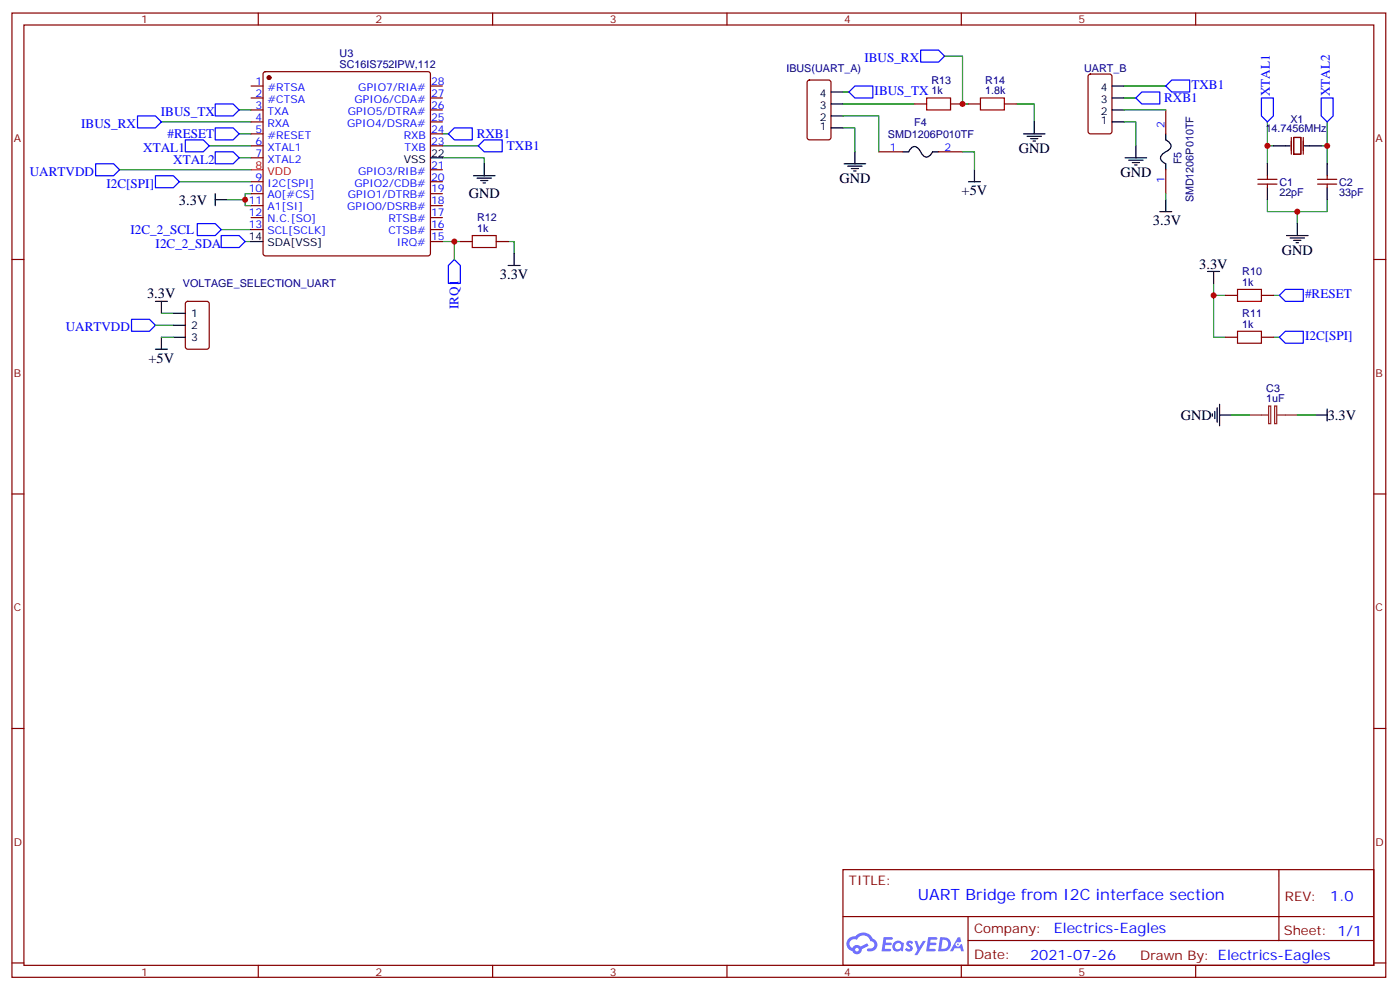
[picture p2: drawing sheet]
<svg xmlns="http://www.w3.org/2000/svg" width="413mm" height="292mm" viewBox="0 0 413 292" stroke-linecap="round" stroke-linejoin="round" font-family="sans-serif">
<g fill="none" stroke="#870000" stroke-width=".35">
<path d="M3.5 3.8h405.4v284.4h-405.4zM7.1 7.4h398.2v277.3h-398.2zM76.2 3.8v3.6M145.3 3.8v3.6M214.5 3.8v3.6M283.6 3.8v3.6M352.8 3.8v3.6M3.5 76.5h3.6M405.3 76.5h3.6M3.5 145.7h3.6M405.3 145.7h3.6M3.5 214.8h3.6"/>
<path d="M405.3 214.8h3.6M248.7 256.4h156.6v28.3h-156.6zM377.3 256.5v20.8M248.7 270.3h156.5M285.6 277.3h119.6M285.6 270.3v14.1M3.5 284h3.6M76.2 284.7v3.5M145.3 284.7v3.5M214.5 284.7v3.5M283.6 284.7v3.5M352.8 284.7v3.5"/>
<path d="M405.3 284h3.6"/>
</g>
<g fill="#5487ff">
<path d="M267.7 277.6a1.22 1.22 0 0 1 1.7 .3l-.4 .6a.47 .47 0 0 0-.3-.5 .47 .47 0 0 0-.5 .2l.1 .3a1.14 1.14 0 0 1 .8 1.7 1.14 1.14 0 0 1-1.9 0l-.2-.2 .5-.5 .7 .4a.29 .29 0 0 0 .3-.3 .29 .29 0 0 0-.2-.3 1.04 1.04 0 0 1-.6-1.7z"/>
<path d="M260.7 276.4h2.4l.3 .1-.2 .5-1.8 .1-.1 .9h1.5l.3 .3-.3 .4h-1.6l-.2 1.1h1.7l.2 .4-.2 .3h-2.6z"/>
<path d="M273.8 276.4h2.4l.3 .1-.1 .5-1.8 .1-.2 .9h1.6l.3 .3-.4 .4h-1.6l-.1 1.1h1.7l.2 .4-.2 .3h-2.6z"/>
<path d="M282.6 276.4h.7l.3 1.2-.6 .3a.69 .69 0 0 0-1 .3 .69 .69 0 0 0 .4 1 .69 .69 0 0 0 .9-.6l.5-.3 .6 2.2h-.8l-.2-.9h-1.8l-.5 .9h-.8z"/>
<path d="M269.8 277.4h.8l.6 1.9 1.1-1.9h.9l-2.6 4.2h-.8l.9-1.5z"/>
<path d="M277.4 276.4l-.6 4.1h1.3a2.11 2.11 0 0 0 2.5-2.1 2.11 2.11 0 0 0-2.5-2zM278.1 277.1a1.39 1.39 0 0 1 1.7 1.4 1.39 1.39 0 0 1-1.8 1.3h-.3z"/>
<path d="M263.7 278a1.54 1.54 0 0 0-.1 2.1 1.54 1.54 0 0 0 2.2 .2l.6 .2 .3-2.3-.2-.2-.4-.1a1.49 1.49 0 0 0-2.4 .1zM264 279a.94 .94 0 0 1 1.8 0 .94 .94 0 0 1-1.8 0z"/>
<path d="M250.4 276.7a2.18 2.18 0 0 0 1.1 3.8 1.44 1.44 0 0 0 1.6 .9 1.44 1.44 0 0 0 1.2-1.5l2-1-.5-.7-1.9 .9a1.47 1.47 0 0 0-2.4 .5 1.39 1.39 0 0 1-.7-2 1.39 1.39 0 0 1 2-.5 2.12 2.12 0 0 1 2.2-1.3 2.12 2.12 0 0 1 1.9 1.7 1.14 1.14 0 0 1 1.1 1.4 1.14 1.14 0 0 1-1.7 .8 .43 .43 0 0 0-.5 .3 .43 .43 0 0 0 .4 .5 1.98 1.98 0 0 0 2.5-1.2 1.98 1.98 0 0 0-1.2-2.5 3.1 3.1 0 0 0-5.3-.7l-.9 .1zM252.3 280a.55 .55 0 0 1 1.1 0 .55 .55 0 0 1-1.1 0z"/>
<circle cx="282.6" cy="278.5" r=".26"/>
</g>
<g fill="none" stroke="#008700" stroke-width=".35">
<path d="M278.7 16.5h5.3v14.2h1.8M47.6 35.9h26.5M70.6 39.5h3.5M70.6 32.4h3.5M130.5 39.5h1.8M248.7 37.7h3.5v7.1M248.7 34.2h10.6v10.6M248.7 27.1h1.8M248.7 30.7h21.2M299.9 30.7h5.3v5.2M331.6 25.4h12.4M331.6 35.9h3.5v7.1"/>
<path d="M331.6 32.4h12.4M331.6 28.9h3.5M373.9 35.9v7.1h1.8M391.6 35.9v7.1h-1.8M35.3 50.1h38.8M52.9 53.6h21.2M61.7 43h12.4M67 58.9h5.3v1.7h1.8M70.6 46.5h3.5M74.1 57.1h-1.8v1.8M130.5 46.5h12.4v1.8M130.5 43h10.6"/>
<path d="M284 44.8h3.5v5.3M344 57.1v1.8M373.9 58.9v3.5h17.7v-3.5M373.9 43v5.3M391.6 43v5.3M65.3 67.7h8.8M72.3 71.2h1.8M130.5 71.2h3.6v5.3M134.1 71.2h1.7M149.9 71.2h1.8v3.6M382.8 62.4v3.5M45.9 95.9h5.3"/>
<path d="M47.6 99.4h3.6M47.6 92.4h3.6M358.1 87.1v12.3h3.5M358.1 83.6v3.5h3.5M375.7 99.4h1.8M375.7 87.1h1.8M363.4 122.4h5.3M382.8 122.4h5.3"/>
</g>
<g fill="none" stroke="#00f" stroke-width=".35">
<path d="M271.6 14.8h5.3l1.8 1.7-1.8 1.8h-5.3zM40.6 34.2h5.3l1.7 1.7-1.7 1.8h-5.3zM63.5 30.7h5.3l1.8 1.7-1.8 1.8h-5.3zM63.5 37.7h5.3l1.8 1.8-1.8 1.7h-5.3zM132.3 39.5l1.8-1.8h5.2v3.5h-5.2zM250.5 27.1l1.7-1.7h5.3v3.5h-5.3zM335.1 28.9l1.8-1.8h5.3v3.6h-5.3zM345.7 23.6h5.3v3.5h-5.3l-1.7-1.7zM372.2 28.9h3.5v5.3l-1.8 1.7-1.7-1.7zM389.8 28.9h3.5v5.3l-1.7 1.7-1.8-1.7zM28.2 48.3h5.3l1.8 1.8-1.8 1.7h-5.3zM45.9 51.8h5.3l1.7 1.8-1.7 1.8h-5.3z"/>
<path d="M54.7 41.2h5.3l1.7 1.8-1.7 1.8h-5.3zM63.5 44.8h5.3l1.8 1.7-1.8 1.8h-5.3zM141.1 43l1.8-1.8h5.3v3.6h-5.3zM58.2 65.9h5.3l1.8 1.8-1.8 1.8h-5.3zM65.3 69.5h5.3l1.7 1.7-1.7 1.8h-5.3zM134.1 76.5l1.7 1.8v5.3h-3.5v-5.3zM38.8 94.2h5.3l1.8 1.7-1.8 1.8h-5.3zM377.5 87.1l1.7-1.8h5.3v3.6h-5.3zM377.5 99.4l1.7-1.7h5.3v3.5h-5.3z"/>
</g>
<g fill="none" stroke="#000" stroke-width=".35">
<path d="M245.2 37.7h3.5M245.2 34.2h3.5M245.2 30.7h3.5M245.2 27.1h3.5M302 39.5h6.3M305.2 35.9v3.6M328.1 35.9h3.5M328.1 32.4h3.5M328.1 28.9h3.5M328.1 25.4h3.5M344 39.5v1.7l.4 .3a1.56 1.56 0 0 1 .5 2.7l-1.3 .8a1.56 1.56 0 0 0-.6 2.7l1 .6v1.8M63.5 58.9h3.5"/>
<path d="M63.5 57.1v3.5M127 46.5h3.5M139.7 51.8h6.3M140.8 52.5h4.2M141.8 53.2h2.1M142.5 53.9h.7M142.9 48.3v3.5M249.1 48.3h6.3M250.1 49h4.3M251.2 49.7h2.1M251.9 50.4h.7M252.2 44.8v3.5"/>
<path d="M266.3 44.8h1.8l.6-1a1.56 1.56 0 0 1 2.7 .6l.2 .3a2.13 2.13 0 0 0 2.2 1.5l1.4-1.4h1.7M285.8 53.6h3.5M287.5 50.1v3.5M303 40.2h4.3M304.1 40.9h2.1M304.8 41.6h.7M332 46.5h6.3M333 47.2h4.3M334.1 47.9h2.1M334.8 48.6h.7M335.1 43v3.5M344 58.9v3.5"/>
<path d="M373.9 48.3v3.5M373.9 55.4v3.5M375.7 43h4.9M384.9 43h4.9M391.6 48.3v3.5M391.6 55.4v3.5M74.1 71.2h3.5M149.9 78.3h3.6M151.7 74.8v3.5M342.2 62.4h3.5M379.6 69.5h6.3M380.6 70.2h4.3"/>
<path d="M381.7 70.9h2.1M382.4 71.6h.7M382.8 65.9v3.6M45.9 88.9h3.5M47.6 88.9v3.5M47.6 99.4v3.6M51.2 99.4h3.5M51.2 92.4h3.5M51.2 95.9h3.5M356.3 80h3.5M358.1 80v3.6M45.9 103h3.5"/>
<path d="M359.8 119.2v6.4M357.7 122v.7M358.4 121.3v2.1M359.1 120.3v4.2M359.8 122.4h3.6M388.1 122.4h3.5M391.6 120.6v3.5"/>
</g>
<path d="M273.4 28.9h7.1v3.5h-7.1zM289.3 28.9h7v3.5h-7zM139.3 69.5h7.1v3.5h-7.1zM365.1 97.7h7.1v3.5h-7.1zM365.1 85.3h7.1v3.6h-7.1z" fill="none" stroke="#a10000" stroke-width=".35"/>
<g fill="none" stroke="#870000" stroke-width=".35">
<path d="M74.1 25.4h3.5M74.1 28.9h3.5M74.1 32.4h3.5M74.1 35.9h3.5M74.1 39.5h3.5M77.8 21.3l.5-.2h48l.5 .2 .2 .5v53l-.2 .5-.5 .2h-48l-.5-.3-.2-.4v-53zM127 25.4h3.5M127 28.9h3.5M127 32.4h3.5M127 35.9h3.5M127 39.5h3.5M238.4 23.8l.4-.2h5.7l.6 .4 .1 16.5-.5 .7h-5.9l-.6-.4-.1-16.5z"/>
<path d="M269.9 30.7h3.5M280.5 30.7h3.5M285.8 30.7h3.5M296.3 30.7h3.6M321.3 22l.4-.2h5.7l.6 .5 .1 16.5-.5 .6-5.9 .1-.6-.5-.1-16.5zM344 32.4v7.1M74.1 43h3.5M74.1 46.5h3.5M74.1 53.6h3.5M74.1 57.1h3.5M127 43h3.5M127 53.6h3.5"/>
<path d="M127 57.1h3.5M127 50.1h3.5M259.3 44.8h7M276.9 44.8h7.1M344 50.1v7M371.1 54.3h5.7M371.1 52.9h5.7M373.9 51.8v1.1M373.9 54.3v1.1M381 40.5v5M381.7 40.5h2.1v5h-2.1zM384.5 40.5v5"/>
<path d="M388.8 54.3h5.6M388.8 52.9h5.6M391.6 51.8v1.1M391.6 54.3v1.1M74.1 60.6h3.5M74.1 64.2h3.5M74.1 67.7h3.5M127 71.2h3.5M127 60.6h3.5M127 64.2h3.5M127 67.7h3.5M135.8 71.2h3.5"/>
<path d="M146.4 71.2h3.5M54.9 89.1l.5-.2h5.6l.7 .4v13l-.4 .6-5.9 .1-.7-.5v-12.9zM361.6 99.4h3.5M361.6 87.1h3.5M372.2 99.4h3.5M372.2 87.1h3.5"/>
</g>
<circle cx="79.4" cy="22.9" r=".53" fill="#870000" stroke="#870000" stroke-width=".35"/>
<path d="M74.1 50.1h3.5" fill="none" stroke="#f00" stroke-width=".35"/>
<path d="M374.3 119.7h.6v5.2h-.6zM376.1 119.7h.6v5.2h-.6zM368.7 122.4h5.6M376.8 122.4h6" fill="none" stroke="#8c2424" stroke-width=".35"/>
<g fill="#c00">
<circle cx="134.1" cy="71.2" r=".88"/>
<circle cx="284" cy="30.7" r=".88"/>
<circle cx="382.8" cy="62.4" r=".88"/>
<circle cx="391.6" cy="43" r=".88"/>
<circle cx="373.9" cy="43" r=".88"/>
<circle cx="358.1" cy="87.1" r=".88"/>
<circle cx="72.3" cy="58.9" r=".88"/>
</g>
<text font-size="4.6" fill="#00f" x="270.8" y="265.5">UART Bridge from I2C interface section</text>
<g font-size="4.2">
<text x="300.6" y="45.1">GND</text>
<text x="247.6" y="53.9">GND</text>
<text x="330.6" y="52.2">GND</text>
<text x="138.3" y="58.5">GND</text>
<text x="283.7" y="57.6">+5V</text>
<text x="52.8" y="60.3">3.3V</text>
<text x="340.2" y="66.4">3.3V</text>
<text x="378.2" y="75.1">GND</text>
<text x="147.5" y="82.3">3.3V</text>
<text x="353.8" y="79.3">3.3V</text>
<text x="43.4" y="87.8">3.3V</text>
<text x="43.8" y="106.9">+5V</text>
<text x="348.4" y="123.8">GND</text>
<text x="391.8" y="123.8">3.3V</text>
</g>
<g font-size="4.2" fill="#00f">
<text x="392.5" y="265.7">1.0</text>
<text x="310.9" y="275.3">Electrics-Eagles</text>
<text x="304" y="283.1">2021-07-26</text>
</g>
<g font-size="3.9" fill="#00f">
<text x="255" y="18.3">IBUS_RX</text>
<text x="258.1" y="27.9">IBUS_TX</text>
<text x="351.5" y="26.2">TXB1</text>
<text x="374.7" y="28.4" transform="rotate(-90 374.7 28.4)">XTAL1</text>
<text x="392.3" y="28.4" transform="rotate(-90 392.3 28.4)">XTAL2</text>
<text x="47.5" y="34.3">IBUS_TX</text>
<text x="343.5" y="30.2">RXB1</text>
<text x="24" y="37.7">IBUS_RX</text>
<text x="49.4" y="40.7">#RESET</text>
<text x="140.6" y="40.8">RXB1</text>
<text x="42.3" y="44.8">XTAL1</text>
<text x="149.6" y="44.3">TXB1</text>
<text x="8.8" y="51.8">UARTVDD</text>
<text x="51.1" y="48.3">XTAL2</text>
<text x="31.4" y="55.4">I2C[SPI]</text>
<text x="38.5" y="68.9">I2C_2_SCL</text>
<text x="45.9" y="73">I2C_2_SDA</text>
<text x="385.1" y="87.8">#RESET</text>
<text x="135.3" y="91.1" transform="rotate(-90 135.3 91.1)">IRQ1</text>
<text x="19.4" y="97.7">UARTVDD</text>
<text x="385.1" y="100.2">I2C[SPI]</text>
</g>
<g font-size="3.9" fill="#800">
<text x="250.5" y="261">TITLE:</text>
<text x="379.1" y="265.7">REV:</text>
<text x="287.4" y="275.2">Company:</text>
<text x="378.7" y="275.8">Sheet: 1/1</text>
<text x="287.4" y="282.9">Date:</text>
<text x="336.4" y="283">Drawn By: Electrics-Eagles</text>
</g>
<g font-size="3.2" fill="#800">
<text x="41.6" y="6.8">1</text>
<text x="110.8" y="6.8">2</text>
<text x="179.9" y="6.8">3</text>
<text x="249.1" y="6.8">4</text>
<text x="318.2" y="6.8">5</text>
<text x="4.1" y="41.9">A</text>
<text x="405.9" y="41.9">A</text>
<text x="4.1" y="111.1">B</text>
<text x="405.9" y="111.1">B</text>
<text x="4.1" y="180.2">C</text>
<text x="405.9" y="180.2">C</text>
<text x="4.1" y="249.4">D</text>
<text x="405.9" y="249.4">D</text>
<text x="41.6" y="287.7">1</text>
<text x="110.8" y="287.7">2</text>
<text x="179.9" y="287.7">3</text>
<text x="249.1" y="287.7">4</text>
<text x="318.2" y="287.7">5</text>
</g>
<g font-size="3.2" fill="#000080">
<text x="100.2" y="16.9">U3</text>
<text x="100.2" y="20.1">SC16IS752IPW,112</text>
<text x="232" y="21.2">IBUS(UART_A)</text>
<text x="319.9" y="21.3">UART_B</text>
<text x="274.8" y="27.8">1k</text>
<text x="274.8" y="24.7">R13</text>
<text x="290.7" y="27.8">1.8k</text>
<text x="290.7" y="24.7">R14</text>
<text x="262" y="40.6">SMD1206P010TF</text>
<text x="269.7" y="37.2">F4</text>
<text x="373.4" y="38.8">14.7456MHz</text>
<text x="380.7" y="36.3">X1</text>
<text x="348.6" y="48.5" transform="rotate(-90 348.6 48.5)">F5</text>
<text x="352.2" y="59.7" transform="rotate(-90 352.2 59.7)">SMD1206P010TF</text>
<text x="377.5" y="57.9">22pF</text>
<text x="377.5" y="54.7">C1</text>
<text x="395.1" y="57.9">33pF</text>
<text x="395.1" y="54.7">C2</text>
<text x="140.8" y="65.2">R12</text>
<text x="140.8" y="68.4">1k</text>
<text x="366.5" y="81">R10</text>
<text x="54" y="84.7">VOLTAGE_SELECTION_UART</text>
<text x="366.5" y="84.3">1k</text>
<text x="366.5" y="93.4">R11</text>
<text x="366.5" y="96.6">1k</text>
<text x="373.6" y="118.7">1uF</text>
<text x="373.6" y="115.5">C3</text>
</g>
<g font-size="3.2" fill="#00f">
<text x="75.4" y="25">1</text>
<text x="75.4" y="28.5">2</text>
<text x="78.9" y="26.8">#RTSA</text>
<text x="105.7" y="26.8">GPIO7/RIA#</text>
<text x="127.2" y="28.5">27</text>
<text x="127.2" y="25">28</text>
<text x="75.4" y="32.1">3</text>
<text x="75.4" y="35.6">4</text>
<text x="78.9" y="30.3">#CTSA</text>
<text x="78.9" y="33.8">TXA</text>
<text x="102.7" y="33.8">GPIO5/DTRA#</text>
<text x="104.6" y="30.3">GPIO6/CDA#</text>
<text x="127.2" y="35.6">25</text>
<text x="127.2" y="32.1">26</text>
<text x="75.4" y="39.1">5</text>
<text x="78.9" y="37.4">RXA</text>
<text x="78.9" y="40.9">#RESET</text>
<text x="102.4" y="37.4">GPIO4/DSRA#</text>
<text x="119.1" y="40.9">RXB</text>
<text x="127.2" y="39.1">24</text>
<text x="343.6" y="37.7" transform="rotate(-90 343.6 37.7)">2</text>
<text x="75.4" y="42.7">6</text>
<text x="75.4" y="46.2">7</text>
<text x="78.9" y="44.4">XTAL1</text>
<text x="78.9" y="47.9">XTAL2</text>
<text x="119.4" y="44.4">TXB</text>
<text x="127.2" y="42.7">23</text>
<text x="262.6" y="44.4">1</text>
<text x="278.7" y="44.4">2</text>
<text x="75.4" y="53.2">9</text>
<text x="105.7" y="51.5">GPIO3/RIB#</text>
<text x="127.2" y="53.2">20</text>
<text x="127.2" y="49.7">21</text>
<text x="343.6" y="53.8" transform="rotate(-90 343.6 53.8)">1</text>
<text x="73.4" y="56.8">10</text>
<text x="78.9" y="55">I2C[SPI]</text>
<text x="78.9" y="58.5">A0[#CS]</text>
<text x="102.7" y="58.5">GPIO1/DTRB#</text>
<text x="104.6" y="55">GPIO2/CDB#</text>
<text x="127.2" y="56.8">19</text>
<text x="73.4" y="60.3">11</text>
<text x="73.4" y="63.8">12</text>
<text x="78.9" y="62.1">A1[SI]</text>
<text x="78.9" y="65.6">N.C.[SO]</text>
<text x="102.4" y="62.1">GPIO0/DSRB#</text>
<text x="114.6" y="65.6">RTSB#</text>
<text x="127.2" y="63.8">17</text>
<text x="127.2" y="60.3">18</text>
<text x="73.4" y="67.3">13</text>
<text x="78.9" y="69.1">SCL[SCLK]</text>
<text x="114.6" y="69.1">CTSB#</text>
<text x="127.2" y="70.9">15</text>
<text x="127.2" y="67.3">16</text>
<text x="117.1" y="72.6">IRQ#</text>
</g>
<g font-size="3.2">
<text x="241.9" y="28.5">4</text>
<text x="324.8" y="26.8">4</text>
<text x="241.9" y="35.6">2</text>
<text x="241.9" y="32.1">3</text>
<text x="324.8" y="33.8">2</text>
<text x="324.8" y="30.3">3</text>
<text x="241.9" y="38.4">1</text>
<text x="324.8" y="36.7">1</text>
<text x="119.2" y="47.9">VSS</text>
<text x="127.2" y="46.2">22</text>
<text x="73.4" y="70.9">14</text>
<text x="78.9" y="72.6">SDA[VSS]</text>
<text x="56.4" y="93.5">1</text>
<text x="56.4" y="100.5">3</text>
<text x="56.4" y="97">2</text>
</g>
<g font-size="3.2" fill="#f00">
<text x="75.4" y="49.7">8</text>
<text x="78.9" y="51.5">VDD</text>
</g>
</svg>
